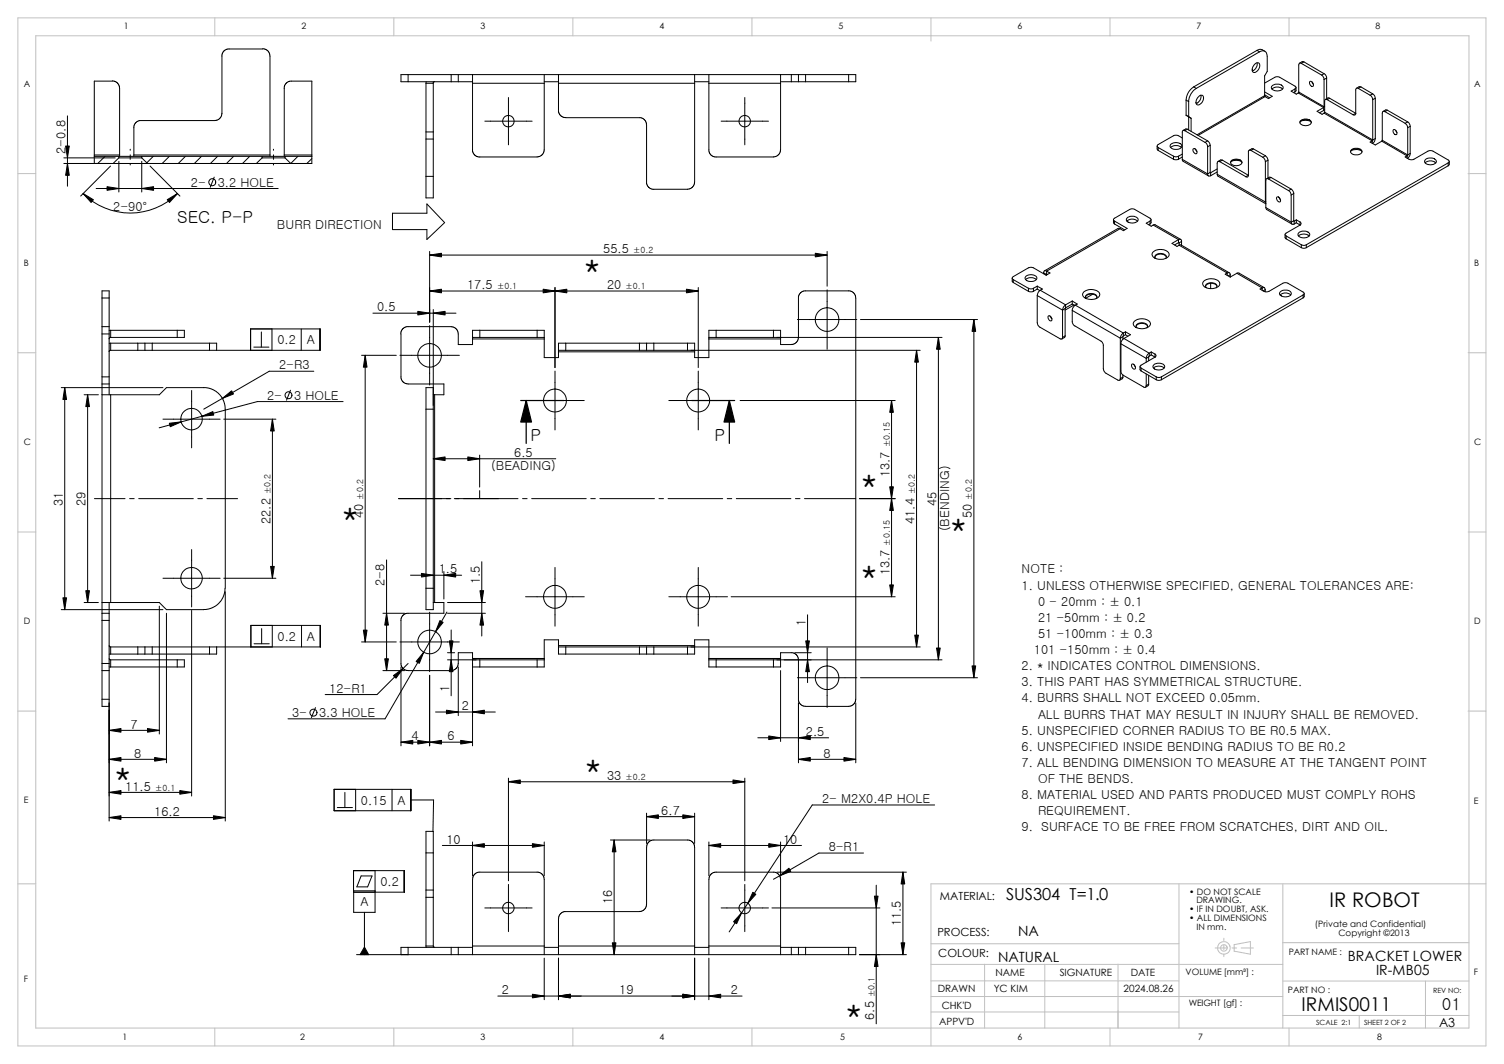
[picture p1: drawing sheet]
<svg xmlns="http://www.w3.org/2000/svg" width="420mm" height="297mm" viewBox="0 0 420 297" stroke-linecap="round" stroke-linejoin="round" font-family="sans-serif">
<g fill="none" stroke="#c0c0c0" stroke-width=".28">
<path d="M5 5h410v287h-410zM10 10h400.2v277h-400.2zM60 5v5M110 5v5M160 5v5M210 5v5M260 5v6.5M310 5v5M360 5v5M5 48.5h5M410 48.5h5M5 98.5h5"/>
<path d="M410 98.5h5M5 148.5h5M410 148.5h5M5 198.5h5M410 198.5h5M5 246.7h5M329.2 246.7v40.3M358.2 246.7v40.3M415 246.7h-155v45.3M260 263.4h69.2M260 269.2h98.2M260 273.8h69.2"/>
<path d="M260 278.2h98.2M275 269.2v17.8M291.8 269.2v17.8M312.2 269.2v17.8M339.3 264.6h3.5M341.8 261.9v.7M341.8 263.8v1.3M341.8 266.4v.6M344 264.6h1.3M344.6 263.7l4.6-.9v3.6l-4.6-.9zM346.6 264.6h3.4M358.2 263.1h52"/>
<path d="M358.2 273.9h52M398.1 273.9v13.1M60 287v5M110 287v5M160 287v5M210 287v5M260 282.5h69.2M310 287v5M358.2 283.5h52M360 287v5M379.6 283.5v3.5"/>
<circle cx="341.8" cy="264.6" r="1.77"/>
<circle cx="341.8" cy="264.6" r=".93"/>
</g>
<g fill="none" stroke="#000" stroke-width=".28">
<path d="M62 15.7v16l-.5 1.3-.8 .5-.7 .2h-21.3l-.9 .6-.4 .9v8.1M73.4 13.7h-9.9l-1.1 .6-.5 1.4M73.4 13.6l.9 .2 .7 .6 .4 1.3v27.6M350.4 17.9a.83 .83 0 0 1 1.2-.3 .83 .83 0 0 1 .1 1.3 1.26 1.26 0 0 1-1.9 1 2.06 2.06 0 0 1 .6-2zM351 14.1l.9-.3 1.3 .5M351 14.1l.7 .4M351 14.1l-17.7 10.2M351 17.5a2.14 2.14 0 0 1-1.3 2.3M351.7 14.5a1.32 1.32 0 0 1 1.5-.2 1.32 1.32 0 0 1 .7 1.4v4.2l-.8 1.3v5.5M351.7 14.5l-17.6 10.2M363.4 17.7l5.7 3.3M363.4 17.7a.44 .44 0 0 0-.5 0 .44 .44 0 0 0-.2 .4v7.6"/>
<path d="M364.1 17.3l-.4-.1-.8 .5M364.1 17.3l-.7 .4M364.1 17.3l5.6 3.3M18.8 32.3v19.7M31.4 22.6h-5.1v20.7M31.4 22.6l.9 .2 .7 .6 .4 1.2v18.7M79.3 24.6l.4-1.1 1.1-.8 6.3-.1v20.7M79.4 24.6v18.7M114 20.8v2M114 22.8h12M114 20.8h12M114 20.8h-2v2h2"/>
<path d="M119 23.2h2v26M119 23.2v26M119 36.8h2M119 38.8h2M119 22.8v.4M121.4 22.8l-.4 .1-.1 .3M126 20.8h2M126 20.8v2M126 22.8h2M128 20.8v2M128 22.8h4M128 20.8h93"/>
<path d="M132 23.2v19l.7 1.2 1.3 .5 16-.1 .7-.1 .8-.6 .5-1.3v-18.6M132 23.2h20M132 20.8v2.4M135.4 33.8h13.2M142 27.2v13.2M152 22.8h4M152 20.8v2.4M156 23.2v8l.3 .8 .8 .6 .9 .3h20.9l1.1 .6 .6 1.3v16.4l.7 1.3 1.3 .4 9.8-.1 .9-.5 .5-.8 .2-28.3M156 23.2h38M156 20.8v2.4M194 20.8v2.4M194 22.8h4"/>
<path d="M198 23.2v19l.3 .9 1.3 .7h16.4l.7-.1 .7-.5 .4-.7 .2-.7v-18.6M198 23.2h20M198 20.8v2.4M201.4 33.8h13.2M208 27.2v13.2M218 20.8v2.4M218 22.8h3M221 22.8h2M221 20.8v2M221 20.8h2M223 20.8h2M223 20.8v2"/>
<path d="M223 22.8h2M225 20.8v2M225 22.8h12M225 20.8h12M237 20.8v2M237 20.8h2v2h-2M330.2 38.5l-1.4-.7h-.8l-4.6 2.5a.45 .45 0 0 0-.3 .5 .45 .45 0 0 0 .3 .4M330.9 36.5a.42 .42 0 0 0-.5-.1 .42 .42 0 0 0-.2 .5v7.6M330.9 36.5l5.6 3.3M331.2 27.9v4.3l1.4 .8v3.7M331.2 27.9l.7 .5M331.6 36.1l-.4-.1-.8 .4"/>
<path d="M331.6 36.1l-.7 .4M331.6 36.1l5.6 3.2M331.9 28.4v7.9M333.3 24.3l.8 .4M333.3 24.3a4.6 4.6 0 0 0-2.1 3.6M334.1 24.7a4.6 4.6 0 0 0-2.2 3.7M334.7 27a.77 .77 0 0 1 1.1-.4 .77 .77 0 0 1 .2 1.1 1.6 1.6 0 0 1-1.8 1.5 1.77 1.77 0 0 1 .5-2.2zM335.3 26.6a2.01 2.01 0 0 1-1.3 2.3M336.5 39.8l.4 .3 .3 .9M337.2 39.3l-.7 .5M337.2 39.3l.5 .6 .2 .7M353.1 26.7l.2 .3"/>
<path d="M353.1 23.2l3-1.7 .8-.1 4.7 2.6a.42 .42 0 0 1 .3 .4 .42 .42 0 0 1-.3 .4M353.1 25.7l2.2 1.2-1.1 .6-.9-.5M353.1 26.7l-18.8 10.9M353.1 26.5l1.4 .8M353.3 27l-18.7 10.8M355.3 23.9a2.01 2.01 0 0 1 3 .5 1.97 1.97 0 0 1-3 .6l-.3-.6zM358.2 24.8a2.33 2.33 0 0 0-3 0M361.6 24.8l-1 .6 1.4 .9 .5-.3M361.6 24.8v.9M361.6 25.7l-.3 .2M361.9 24.4v1l-.3 .3M362.5 26l7.1 4"/>
<path d="M362.7 25.7l7 4.1M362.7 25.7l-.2 .3M363.1 33.8a1.95 1.95 0 0 1 3.1 .4 1.82 1.82 0 0 1-3.2 0zM363.2 33.8a3.7 3.7 0 0 1 2.7 0M365.8 22.7a.85 .85 0 0 1 .8 .5 .85 .85 0 0 1-.1 .9 .99 .99 0 0 1-.7-1.4zM366.2 34.2a1.91 1.91 0 0 0-3.2 0M366.4 22.9l.4 .6M369.1 21l.6 .7v.5M369.6 30l-1.8 1.1 1.4 .8 .5-.3M369.6 30v.9M369.6 30.9l-1.1 .6M369.7 20.6l.5 .3 .3 .9"/>
<path d="M369.7 31.6l13.5 7.7M369.7 22.2v7.6M369.7 20.6l-.6 .4M369.7 29.8l-.1 .2M369.9 31.3l-.2 .3M369.9 30.6l-.3 .3M369.9 31.3l13.4 7.8M369.9 29.7l-.2 .1M370.5 21.8l-.8 .4M370.5 21.8v5.8M370.6 27.8a.42 .42 0 0 0-.5 0 .42 .42 0 0 0-.2 .4v3.1M370.6 27.8l7.3 4.2"/>
<path d="M371.3 27.4l-.4-.1-.8 .5M371.3 27.4l-.7 .4M371.3 27.4l7.3 4.2M378.6 31.6l-.7 .4M378.6 31.6a.44 .44 0 0 1-.2 .5 .44 .44 0 0 1-.5-.1M379.3 24.7a.44 .44 0 0 0-.5-.1 .44 .44 0 0 0-.2 .5v6.5M379.3 24.7l3.3 1.9M380 24.3l-.4-.1-.8 .4M380 24.3l-.7 .4M380 24.3l3.3 1.9M382.6 26.6l.4 .4 .3 .8M383.2 39.3l-.6 .4 1.4 .8 1.9-1.1"/>
<path d="M383.2 39.3v.7M383.3 39.1l-.1 .2M383.3 27.8v11.3M383.3 26.2l-.7 .4M383.3 26.2l.5 .5 .2 .7M384 27.4l-.7 .4M384 38.7l-.7 .4M384 27.4v11.3M384 38.7l-.2 .8-.5 .5M385.9 39.4l7 4.1M386 39.2l7.1 4.1M386 39.2l-.1 .2"/>
<path d="M386.7 31.2a.44 .44 0 0 0-.5-.1 .44 .44 0 0 0-.2 .5v7.6M386.7 31.2l5.7 3.2M387.4 30.8l-.5-.1-.7 .4M387.4 30.8l-.7 .4M387.4 30.8l5.7 3.2M389.1 36.2a.85 .85 0 0 1 .9 .5 .85 .85 0 0 1-.2 .9 .96 .96 0 0 1-.7-1.4zM389.7 36.4l.4 .6M392.4 34.4l.5 .6 .2 .6M393.1 35.6v7.7M393.1 34l-.7 .4M393.1 34l.4 .4 .3 .9M393.8 35.3l-.7 .3"/>
<path d="M393.8 35.3v7.5M17.8 45.6h13.8M17.8 44.1h14.4M23.2 54a18.7 18.7 0 0 0 26.4 0M26.3 43.6h6.9M26.3 43.6v2M26.3 43.3h7.1M26.3 43.3v.3M26.8 52.6h50.9M29.3 43.6l-2 2M30.9 46.4l-8.4 8.3M31.6 45.6h9.6"/>
<path d="M33.2 44.1h6.4M33.2 43.6h6.4M33.2 43.6v.5M33.2 45v8.6M33.2 44.1l-1.6 1.5M33.4 43.3v.3M36.4 41.7v.3M36.4 43.2v1.3M36.4 45.8v.3M37.4 43.3v.3M37.4 43.3h38M39.6 43.6h33.6"/>
<path d="M39.6 43.6v.5M39.6 45v8.6M39.6 44.1l1.6 1.5M41.2 45.6h30.4M41.9 46.4l8.3 8.3M42.8 43.6l-1.8 1.9M47.3 43.6l-2 2M51.8 43.6l-2 2M56.3 43.6l-2 2M59.8 49.4l-1.1 2.9M60.7 43.6l-1.9 2M65.2 43.6l-2 2"/>
<path d="M69.7 43.6l-2 2M71.6 45.6h9.6M73.2 43.6v.5M73.2 44.1l-1.6 1.5M73.2 44.1h6.4M73.2 43.6h6.4M75.4 43.3v.3M76.4 41.7v.3M76.4 43.2v1.3M76.4 45.8v.3M79.4 43.3v.3M79.4 43.3h7.7"/>
<path d="M79.6 44.1l1.6 1.5M79.6 43.6v.5M79.6 43.6h7.5M83.2 43.6l-2 2M87.1 43.3v.3M87.1 44.3l-1.4 1.3M87.1 43.6v2h-5.9M109.6 59.5h9.6v-2.6l5 5.2-5 4.7v-2.7h-9.6zM119 49.2h2M119 49.2v6h2v-6M323.1 40.8v.8l.3 .4M323.4 41.2l4.3 2.4"/>
<path d="M323.4 41.2v.8M323.4 42l4.3 2.4M327 40.2a2.16 2.16 0 0 1 3 .4 1.36 1.36 0 0 1-1.9 1.1 1.07 1.07 0 0 1-1.2-1.3zM327.7 44.5l.7 .1 .7-.1M327.7 43.6v.8M327.7 43.6l.5 .2 .9-.2M329.1 43.6v.8M329.9 41.2a2.27 2.27 0 0 0-3 0M330.2 44.5l.2 .5 7.1 4.1M330.2 43l-1.1 .6M330.2 44.5l7 4.1M330.2 43.8l-1.1 .6"/>
<path d="M333.2 41.5a.85 .85 0 0 1 .9 .5 .85 .85 0 0 1-.1 .9 .98 .98 0 0 1-.8-1.4zM333.8 41.7l.4 .6M337.2 41v7.6M337.2 48.6a.53 .53 0 0 0 .3 .5 .53 .53 0 0 0 .6 0M337.9 48.1l.2 .1M337.9 40.6l-.7 .4M337.9 48.1l-.7 .5M337.9 40.6v7.5M338.1 48.2v.9M339.9 48.6l.2 .6 13.4 7.7M339.9 47.2l-1.8 1M339.9 48.6l13.5 7.8"/>
<path d="M339.9 48l-1.8 1.1M340.6 45.1l7.3 4.2M340.6 45.1a.44 .44 0 0 0-.5 0 .44 .44 0 0 0-.2 .5v3M341.3 44.7l-.3-.1-.9 .5M341.3 44.7l-.7 .4M341.3 44.7l7.3 4.2M343.9 44.8a2.05 2.05 0 0 1 2.9 .5 1.85 1.85 0 0 1-3.2 0zM343.9 45a3.7 3.7 0 0 1 2.7 0M346.8 45.4a1.91 1.91 0 0 0-3.2 0M348.6 48.9a.42 .42 0 0 1-.2 .5 .42 .42 0 0 1-.5-.1M348.6 48.9l-.7 .4M349.3 42l3.3 1.9"/>
<path d="M349.3 42a.44 .44 0 0 0-.5-.1 .44 .44 0 0 0-.2 .5v6.5M350 41.6l-.4-.1-.8 .5M350 41.6l-.7 .4M350 41.6l3.4 1.9M352.6 43.9l.5 .5 .3 .7M353.4 43.5l.5 .5 .2 .7M353.4 56.4l.1 .5M353.4 43.5l-.8 .4M353.4 45.1v11.3M353.5 58l.2 .5 7.1 4.1M353.5 58l7.1 4M353.5 56.3l-.1 .1"/>
<path d="M354.1 44.7l-.7 .4M354.1 44.7v5M354.2 50a.44 .44 0 0 0-.5-.1 .44 .44 0 0 0-.2 .4v7.7M354.2 50l5.6 3.2M354.9 49.5l-.4-.1-.8 .5M354.9 49.5l-.7 .5M354.9 49.5l5.7 3.3M356.6 55a.85 .85 0 0 1 .8 .5 .85 .85 0 0 1-.1 .9 .99 .99 0 0 1-.7-1.4zM357.2 55.1l.3 .7M359.8 53.2l.5 .5 .3 .7M360.6 54.4v7.6M360.6 52.8l-.8 .4"/>
<path d="M360.6 52.8l.5 .5 .2 .7M361.3 54l-.7 .4M361.3 54v7.6M377.1 42.4a1.97 1.97 0 0 1 3.2 0M377.4 42a3.8 3.8 0 0 1 2.7 0M377.4 41.8a2.17 2.17 0 0 1 2.9 .3 1.69 1.69 0 0 1-2.7 .9l-.5-.5zM392.9 43.5l-.5 .3 1.4 .8h.7l4.4-2.5 .7-.1 4.8 2.7a.42 .42 0 0 1 .3 .4 .42 .42 0 0 1-.3 .4M392.9 43.5v.7M393.1 43.3l-.2 .2M393.8 42.8l-.1 .7-.6 .7M393.8 42.8l-.7 .5M398.1 44.5a2.06 2.06 0 0 1 3 .5 1.89 1.89 0 0 1-3.3 0z"/>
<path d="M400.9 45.5a2.27 2.27 0 0 0-2.9 0M404.4 45.5l-39.6 22.8M404.4 45.5v.8M404.4 46.3l-39.6 22.8M404.7 45v.8l-.3 .5M120 70.2v19.7M120 71.2h111M231 70.2v9.7M282.7 77.6v1l.3 .3M283 78.1l4.2 2.4M283 78.1v.8M283 78.9l4.2 2.4"/>
<path d="M286.4 78.1a2.33 2.33 0 0 1 3 0M286.5 77.1a2.11 2.11 0 0 1 3.1 .5 1.93 1.93 0 0 1-3.3 0zM289.6 79.9l1.5 .8-.6 .3M289.6 79.9l-1 .6M289.6 79.9v.8M291.4 76.2l.7 .4M291.4 76.2v.2M292.1 76.8l-3.5-2-.7-.2-.7 .2-4.2 2.4a.45 .45 0 0 0-.3 .4 .45 .45 0 0 0 .3 .5M292.1 76.6v.2M292.3 75.7a.5 .5 0 0 0-.6-.1 .5 .5 0 0 0-.3 .6M292.3 76.5l-.2 .1M292.3 75.7l.9 .5-1.1 .6"/>
<path d="M292.3 75.7v.8M292.3 76.5l.2 .1M310.9 61.3v.9l.3 .3M311.2 61.7l3.5 2.1-1 .6-.9-.6M311.2 61.7v.8M311.2 62.5l2.9 1.7M312.8 63.8h-.6l-20.5 11.8M312.8 63.8l-20.5 11.9M314.7 61.7a2.33 2.33 0 0 1 3 0M314.8 60.8a2.06 2.06 0 0 1 3 .5 1.89 1.89 0 0 1-3.3 0zM321.1 61.7l-1 .6 1.4 .9 .5-.4M321.1 61.7v.8"/>
<path d="M321.1 62.5l-.3 .2M321.1 61.7a.42 .42 0 0 0 .3-.4 .42 .42 0 0 0-.3-.4l-4.7-2.6-.9 .2-4.3 2.4a.42 .42 0 0 0-.3 .4 .42 .42 0 0 0 .3 .4M321.4 61.3v.8l-.3 .4M322 70.4a3.2 3.2 0 0 1 4.4 .3 1.61 1.61 0 0 1-1.9 1.7 2.08 2.08 0 0 1-2.8-1.6zM322 62.8l.5-.1 7.2 4.1M322 62.8l7.1 4.1M322.5 71.8a1.91 1.91 0 0 1 3.2 0M322.7 72.2a.9 .9 0 0 1 0-1.1 .9 .9 0 0 1 1.1-.3 1.42 1.42 0 0 1 1.9 1l-.2 .4M329.1 66.9l-1.8 1 1.4 .9 .6-.3M329.1 66.9v.8M329.1 67.7l-1.1 .7M329.1 67.7l.2 .1"/>
<path d="M329.1 66.9a.52 .52 0 0 1 .6-.1 .52 .52 0 0 1 .2 .6M329.3 68.5l.4-.2 13.6 7.9M329.3 68.5l13.4 7.7M329.3 67.8v.7M329.9 67.4l-.6 .4M329.9 67.4v1.1M336.3 78.3a3.3 3.3 0 0 1 4.3 .6 1.61 1.61 0 0 1-1.9 1.7 2.08 2.08 0 0 1-2.8-1.6zM336.6 79.9a1.91 1.91 0 0 1 3.2 0M338.1 79.1v1.5M342.7 76.2l-.6 .3 1.4 .8M342.7 76.2v.7M342.7 76.2a.53 .53 0 0 1 .6 0 .53 .53 0 0 1 .2 .5"/>
<path d="M343.5 76.7l-.5 .3M343.5 76.7v.6M345.4 76.3l.6-.1 7.1 4.1M345.4 76.3l-1.9 1M345.4 76.3l7.1 4.1M358.9 65.4v1l.3 .3M359.2 65.9l4.2 2.4M359.2 65.9v.8M359.2 66.7l4.2 2.4M360.6 62a.53 .53 0 0 0 .2 .6 .53 .53 0 0 0 .6-.1M361.3 61.6l.1 .1M361.3 61.6l-.7 .4"/>
<path d="M361.4 61.7v.8M362 61.4l1.1 .6M362 61.4l-.6 .3M362 61.4v.8M362 62.2l1.1 .6M362 62.2l-.6 .3M362.6 65.9a2.33 2.33 0 0 1 3 0M362.7 64.9a2.06 2.06 0 0 1 3.1 .5 1.89 1.89 0 0 1-3.3 0zM363.1 62a.45 .45 0 0 1 .2 .4 .45 .45 0 0 1-.2 .4M363.1 62.8l-3.9 2.3a.42 .42 0 0 0-.3 .4 .42 .42 0 0 0 .3 .4M363.1 62v.8M363.4 68.3v.8"/>
<path d="M363.4 68.3l.5 .2 .9-.2M363.4 69.1l.5 .2 .9-.2M364.8 68.3v.8M28.5 91.2h2M28.5 83.2v8M28.5 93.2v12M28.5 93.2h2M28.5 83.2h2M28.5 91.2v2M28.5 83.2v-2h2v2M30.5 91.2v2M30.5 83.2v8"/>
<path d="M30.5 93.2v12M30.9 95.8h7.6M30.9 97.8h7.6M30.9 92.2h18.6M30.9 94.2h18.6M30.9 92.2v2M30.9 95.8v2M30.9 92.2h-.4M30.9 95.8h-.4M30.9 94.2l-.3 .1-.2 .3M30.9 97.8l-.3 .1-.2 .3M38.5 97.8h2"/>
<path d="M38.5 95.8h2M38.5 95.8v2M40.5 97.8h2M40.5 95.8h2M40.5 95.8v2M42.5 95.8h16M42.5 97.8h16M42.5 95.8v2M49.5 92.2v2M49.5 92.2h2v2h-2M58.5 97.8h2M58.5 95.8v2"/>
<path d="M58.5 95.8h2v2M60.5 97.8h28.9v-6h-19.4v6M70.9 96.9h4.2M73 92.7v4.2M75.9 91.8v6M84.1 91.8v6M101 99.2h9.7M102 99.2v80M104.1 87.4h23.2M111.7 99.2h16.6M111.9 93.2l.4-1.3 1.2-.7h12.5l1.1 .3 .7 1 .2 3.7h4v-1.6M112 93.2v12.4l.3 .7 .5 .5 1.2 .4h10v3h-2.6"/>
<path d="M120 90.9v16.6M120 81.2h75M121 86.4v26.8M132 94.2h2M132 94.6h20M132 94.2v.4M134 92.2v2M134 92.2h16M134 94.2h16M134 92.2h-2v2M150 92.2h2v2M150 92.2v2"/>
<path d="M150 94.2h2M152 94.6v5.2h4v-1.6M152 94.2v.4M155 80.3v22.3M156 97.8h2M156 98.2h38M156 97.8v.4M158 95.8h20.6M158 97.8h20.6M158 95.8v2M158 95.8h-2v2M178.6 95.8v2"/>
<path d="M178.6 95.8h2M178.6 97.8h2M180.6 97.8h2M180.6 95.8v2M180.6 95.8h2M182.6 95.8v2M182.6 95.8h9.4M182.6 97.8h9.4M192 95.8h2v2M192 97.8h2M192 95.8v2M193 97.8h64"/>
<path d="M194 97.8v.4M195 80.3v22.3M198 94.6v5.2h-4v-1.6M198 94.6h20M198 94.2v.4M198 94.2h2M200 92.2h-2v2M200 92.2v2M200 92.2h16M200 94.2h16M216 92.2h2v2M216 94.2h2"/>
<path d="M216 92.2v2M217 94.2h46.1M218 94.2v.4M222.7 89.2h16.6M231 80.9v16.6M237 81.2h-12.5l-.7 .3-.5 .5-.3 .8-.2 12.1-.5 .8-.8 .4-3.5 .1v-1.6M237 81.2l.7 .1 .8 .5 .5 1.4v112l-.4 1.1-.5 .6-1.1 .3h-12l-1.2-.3-.5-.6-.3-.7-.2-12.1-.5-.8-.8-.5h-3.5v1.6M240.3 89.2h32.7M255.9 97.8v82.8M262 94.2v90M271.9 89.2v100M287.2 80.5v.8"/>
<path d="M287.2 80.5l.5 .1 .9-.1M287.2 81.3l.7 .2 .7-.2M288.6 80.5v.8M289.6 82.5v7.6l.3 .7 .5 .5 5.6 3.3a.42 .42 0 0 0 .5 0 .42 .42 0 0 0 .2-.4M289.6 82.5l7.1 4.1M289.6 80.7l.8 .4M289.6 80.7l-1 .6M290.5 81l-.6 .7-.3 .8M290.5 81l7.1 4.1M292.8 88.2a.85 .85 0 0 1 .8 .4 .85 .85 0 0 1-.1 1 .99 .99 0 0 1-.7-1.4zM293.4 88.3l.4 .7M293.7 88.8h-.1"/>
<path d="M296.7 86.6v7.6M297.4 93.8l-.2 .4-.7 .4M297.4 86.1l-.7 .5M297.4 86.1v7.7M297.4 93.8l-.7 .4M297.6 85.1l-.6 .6-.3 .9M297.6 85.9l-.2 .2M297.6 85.1v.8M299.4 86.7v3.2l.3 .7 8.1 4.9 .3 .8 .1 7.2 .5 .6 3.4 2a.44 .44 0 0 0 .5 0 .44 .44 0 0 0 .2-.4M299.4 84l1.4 .9-.5 .3M299.4 84l-1.8 1.1M299.4 86.7l13.4 7.7"/>
<path d="M299.4 84v.9M299.4 84.9l-1.8 1M299.4 84.9l.7 .4M299.9 85.1l-2.5 1.5M300.3 85.2l13.4 7.8M300.3 85.2l-.7 .8-.2 .7M302.6 81.5a3.2 3.2 0 0 1 4.4 .4 1.61 1.61 0 0 1-1.9 1.7 2.08 2.08 0 0 1-2.8-1.6zM303.1 82.9a1.95 1.95 0 0 1 3.2 0M303.4 83.4a.91 .91 0 0 1 0-1.1 .91 .91 0 0 1 1-.3 1.24 1.24 0 0 1 1.8 1.2l-.1 .2M305.1 82.1l-1.9 1.1M312.8 94.4v11.3M313 96v7.7l.2 .6 .5 .5 5.7 3.2a.42 .42 0 0 0 .5 .1 .42 .42 0 0 0 .2-.4"/>
<path d="M313 96l7.1 4M313.6 94l-.8 .4M313.6 94v.7M313.7 93l-.6 .6-.3 .8M313.7 93.8l-.1 .2M313.7 93v.8M313.9 94.5l7 4.1M313.9 94.5a1.66 1.66 0 0 0-.9 1.5M314.3 92.6l1.4 .8-1.8 1.1M314.3 92.6l-.6 .4M314.3 92.6v.8M314.3 93.4l.7 .5"/>
<path d="M314.3 93.4l-.6 .4M316.7 89.7a3.2 3.2 0 0 1 4.5 .4 1.61 1.61 0 0 1-1.9 1.6 2.08 2.08 0 0 1-2.8-1.6zM317.3 91.1a1.91 1.91 0 0 1 3.2 0M317.5 91.5a.91 .91 0 0 1 0-1.1 .91 .91 0 0 1 1.1-.3 1.24 1.24 0 0 1 1.7 1.3l-.1 .1M320.8 99.7l-.7 .3M320.8 99.7v1M320.9 98.6v.8M320.9 98.6a1.66 1.66 0 0 0-.8 1.4M320.9 99.4l-.1 .3M321.5 98.3l1 .5M321.5 98.3l-.6 .3M321.5 98.3v.8"/>
<path d="M321.5 99.1l1 .6M321.5 99.1l-.6 .3M322.5 99.7l-3.9 2.2a.42 .42 0 0 0-.3 .4 .42 .42 0 0 0 .3 .4M322.5 98.8v.9M322.5 98.8a.45 .45 0 0 1 .3 .5 .45 .45 0 0 1-.3 .4M336.9 80.3a.9 .9 0 0 1 0-1 .9 .9 0 0 1 1-.3 1.37 1.37 0 0 1 1.9 1l-.2 .3M352.5 80.4a.5 .5 0 0 1 .6-.1 .5 .5 0 0 1 .2 .6M352.5 80.4l-.6 .3 1.4 .7h.7l4.4-2.4 .8-.1 4.7 2.6a.42 .42 0 0 1 .3 .4 .42 .42 0 0 1-.3 .4M352.5 80.4v.6M353.3 80.9l-.6 .3M353.3 80.9v.5M357.5 82.3a2.27 2.27 0 0 1 2.9 0"/>
<path d="M357.6 81.4a2.01 2.01 0 0 1 3 .5 1.97 1.97 0 0 1-3 .6l-.3-.6zM363.9 82.3l-39.6 22.9M363.9 82.3v.8M363.9 83.1l-39.6 22.9M364.2 81.9v.9l-.3 .3M17.1 108.2h28.4M18.1 108.2v62M23.5 110.2h4M24.5 110.2v58M28.5 107.2h2M28.5 107.2v64M28.5 105.2h2"/>
<path d="M28.5 105.2v2M28.5 110.2h2.4M30.5 105.2v2M30.5 107.2v3M30.9 110.2v58M45.5 117h16M53.5 109v16M56.9 108.2l2.1 .3 1.9 1.2 1.3 1.7 .7 2.1v50.7M56.9 108.2h-10.4l-2 2h-13.6M62.5 117h14.5M76.1 117v44.4M81.1 108.9l-1.1 2.8"/>
<path d="M87.6 103.6h-12.4l-18.3 10.6M95.8 112.1h-23.9l-27.5 7.3M119 114.2v50M119 114.2h2M121 114.2v-6h-2v6M121 114.2v50M121 110.2h.4M121.4 110.2v58M146.8 111.8h16.4M155 103.6v16.4M186.8 111.8h16.4M195 103.6v16.4"/>
<path d="M206.7 111.8h43.3M249 111.8v54.8M313.6 105.3l-.2 .4-.8 .4M313.6 104.7v.6M313.6 105.3l-.8 .4M316.1 101.6a.85 .85 0 0 1 .8 .5 .85 .85 0 0 1-.1 .9 .96 .96 0 0 1-.7-1.4zM316.7 101.8l.4 .6M318.3 102.3v.9l.3 .3M318.6 102.7l4.3 2.5M318.6 102.7v.8M318.6 103.5l4.3 2.5M320.1 100v1.1"/>
<path d="M320.1 104.4v3.3M320.8 107.2l-.1 .3-.8 .6M320.8 104.8v2.4M320.8 107.2l-.7 .5M322.1 102.7a2.27 2.27 0 0 1 3 0M322.2 101.8a2.01 2.01 0 0 1 3 .5 1.89 1.89 0 0 1-3.3 0zM322.9 105.2v.8M322.9 105.2l.5 .2 .9-.2M322.9 106l.5 .2 .9-.2M324.3 105.2v.8M26.4 139.2h8.5M36.2 139.2h1.3"/>
<path d="M38.7 139.2h15.3M55.2 139.2h1.3M57.8 139.2h8.5M111.3 139.2h14.6M121 128.1h34.2M126.9 139.2h17.8M133.9 127v9M133.9 136.9v2.3M145.9 139.2h1.3M148.5 139.2h15.2M165 139.2h1.2M167.5 139.2h15.3"/>
<path d="M184 139.2h1.3M186.6 139.2h15.2M203.1 139.2h1.2M205.6 139.2h15.3M222.1 139.2h1.3M224.7 139.2h14.3M240 139.2h10M53.5 153.4v16M107.9 156.3v30.9M124 159.6v7.6M134.5 156.8v20.7M155 158.4v16.4"/>
<path d="M195 158.4v16.4M17.1 170.2h28.4M23.5 168.2h4M28.5 171.2h2M28.5 173.2h2M28.5 173.2v12M28.5 171.2v2M28.5 168.2h2.4M30.5 171.2v2M30.5 168.2v3M30.5 173.2v12M44.5 169.2v35.7"/>
<path d="M45.5 161.4h16M46.5 171.2v41.7M53.5 170.4v51.8M62.5 161.4h14.5M62.9 164.2l-.4 2.1-1.3 2-1.8 1.3-1.9 .5-11 .1-2-2h-13.6M62.9 165.2v64M71 179.7h4.2M73.1 175.5v4.2M76 174.6v6M84.2 174.6v6M101 179.2h9.7M106.9 171.2h6.1"/>
<path d="M111.7 179.2h16.6M112 173.2v12.4l.3 .7 .5 .6 1.2 .3h12.4l.9-.5 .6-.9 .1-3.6h4v1.6M114.6 160.6h14.3M119 164.2h2M120 170.9v16.6M121 164.2v6h-2v-6M121 168.2h.4M121.4 168.2h2.6v3h-10.5l-1.1 .6-.5 1.4M124.8 170.9l-17.3 29.8h-27.1M125 171.2h10.6M125 168.2h10.6M126 175.9v18.3"/>
<path d="M146.8 166.6h16.4M186.8 166.6h16.4M204.2 166.6h45.8M225.5 171.6v18.9M28.5 187.2h2M28.5 185.2h2M28.5 187.2v8M28.5 195.2h2M28.5 185.2v2M30.5 185.2v2M30.5 183.8l.1 .3 .3 .1M30.5 180.2l.1 .3 .3 .1"/>
<path d="M30.5 195.2v2h-2v-2M30.5 182.6h8M30.5 186.2h19M30.5 187.2v8M30.5 196.2v33M30.9 180.6h7.6M30.9 180.6v2M38.5 182.6h2M38.5 180.6h2M38.5 180.6v2M40.5 182.6h2M40.5 180.6h2"/>
<path d="M40.5 180.6v2M42.5 182.6h16M42.5 180.6h16M42.5 180.6v2M49.5 184.2h-18.6v2M49.5 184.2v2M49.5 184.2h2v2h-2M58.5 180.6v2M58.5 180.6h2M60.5 180.6v2h-2M60.5 180.6h29v-6h-19.4v6M88.1 197.5l-1.1 2.8"/>
<path d="M106.9 187.2h6.1M112 186.2v22M114 185.2l-8.7 8.7h-14.5M120 188.5v19.7M121.6 198.8h16.7M125 184.2h8M125 182.2h2M128 186.2v13.6M132 186.2h2M132 184.2v24M132 183.8h20M132 184.2h2"/>
<path d="M132 183.8v.4M134 184.2v2M134 184.2h16M134 186.2h16M150 184.2h2M150 184.2v2M152 184.2v2h-2M152 183.8v.4M156 180.6v2h2M156 180.2v-1.6h-4v5.2M156 180.2h38M156 180.6h2"/>
<path d="M156 180.2v.4M158 182.6h20.6M158 180.6h20.6M158 180.6v2M178.6 180.6v2M178.6 180.6h2M178.6 182.6h2M180.6 182.6h2M180.6 180.6v2M180.6 180.6h2M182.6 180.6v2M182.6 182.6h9.4"/>
<path d="M182.6 180.6h9.4M192 180.6h2M192 180.6v2M193 180.6h64M194 180.2v.4M194 180.6v2h-2M194 180.2v-1.6h4v5.2M198 184.2v2h2M198 183.8h20M198 184.2h2M198 183.8v.4M200 184.2v2"/>
<path d="M200 184.2h16M200 186.2h16M216 184.2h2M216 184.2v2M217 184.2h46.1M218 183.8v.4M218 184.2v2h-2M218 187.2v19.8M222 182.2h4.5M222.7 189.2h16.6M223 196.2v16.7M231 180.9v16.6"/>
<path d="M239 196.2v16.7M240.3 189.2h32.7M30.5 212h16M30.5 203.9h14M112 207.2h20M142 217.2v28.7M142 218.2h66M208 217.2v28.7M211.6 206h19.8M223 212h16M30.5 221.2h23M30.5 228.2h32.4"/>
<path d="M93.3 220.3h21.4v6h-21.4zM94.2 225.4h4.2M96.3 221.2v4.2M99.3 220.3v6M109.5 220.3v6M114.7 223.3h6.4l-.2 8.8M119 238.1h2M119 238.1v26M121 238.1v-6h-2v6M121 238.1v26M123.5 236h28.5M132 235v9.5"/>
<path d="M152 235v9.5M170.5 234.5h11.1M171.5 234.5v32M180.6 236.5v16l-.6 1.3-.8 .5-.6 .2-21.3 .1-.8 .5-.5 .9v8.1M180.6 227v8.5M180.6 228h13.4M180.6 236.5l.3-1.2 .5-.5 .8-.3h10.2l.9 .5 .5 .8 .2 28.3M194 227v8.5M198 235v9.5M198 236h25.8M218 235v9.5M241.1 238.1h-12.4l-12.7 7.3"/>
<path d="M261 224.7h-34.2l-23.2 35.4M98.7 243h14.2v6h-14.2zM100.8 244.5h3.1l-1.2 3.1h-3zM101.8 254.7v11.8M104.7 243v11.7h-5.9v-6h5.9M119 248.5h2M119 250.5h2M135.4 253.4h13.2M142 246.9v13.2M198 245.4v18.7M198 245.4l.3-1.1 .5-.5 .8-.3h16.8l.9 .4 .5 .8 .2 .7v18.7M201.4 253.4h13.2"/>
<path d="M208 246.9v13.2M215.6 253.4h30.1M217 243.5h36.1M244.7 247.1v38.7M252.1 243.5v23M99.6 266.5h26.4M112 264.5h2v2h-2zM114 264.5h12M119 264.1h2M119 264.1v.4M121 264.1l.4 .4M126 264.5h2"/>
<path d="M126 264.5v2M126 266.5h2M128 266.5h93M128 264.5h4M128 264.5v2M132 264.1v-18.7l.1-.7 .5-.8 .7-.4h.7h16.4l1.1 .6 .5 1.3v18.7M132 264.1h20M132 264.1v2.4M139 278h68.2M152 264.5h4M152 267.5v11.6M152 264.1v2.4"/>
<path d="M156 264.1h38M156 267.5v11.6M156 264.1v2.4M194 264.1v2.4M194 264.5h4M194 267.5v11.6M198 264.1h20M198 267.5v11.6M198 264.1v2.4M218 264.1v2.4M218 264.5h3M221 266.5h2"/>
<path d="M221 264.5v2M221 264.5h2M223 264.5h2M223 264.5v2M223 266.5h2M225 264.5v2M225 266.5h12M225 264.5h12M237 264.5v2M237 264.5h2v2h-2M240 266.5h13.1"/>
<circle cx="142" cy="33.8" r="1.61"/>
<circle cx="208" cy="33.8" r="1.61"/>
<circle cx="59.3" cy="50.9" r=".98"/>
<circle cx="120" cy="99.2" r="3.3"/>
<circle cx="231" cy="89.2" r="3.3"/>
<circle cx="53.5" cy="117" r="3"/>
<circle cx="80.6" cy="110.3" r=".98"/>
<circle cx="155" cy="111.8" r="3.2"/>
<circle cx="195" cy="111.8" r="3.2"/>
<circle cx="53.5" cy="161.4" r="3"/>
<circle cx="120" cy="179.2" r="3.3"/>
<circle cx="155" cy="166.6" r="3.2"/>
<circle cx="195" cy="166.6" r="3.2"/>
<circle cx="87.5" cy="199" r=".99"/>
<circle cx="231" cy="189.2" r="3.3"/>
<circle cx="142" cy="253.5" r="1.59"/>
<circle cx="208" cy="253.5" r="1.59"/>
</g>
<g fill="#000" stroke="#000" stroke-width=".28">
<path d="M18.8 45.6l.5 3.3h-1zM18.3 40.8h1l-.5 3.3zM23.2 54l2.9 1.8-.7 .7zM29.9 52.1l3.3 .5-3.3 .5zM39.6 52.6l3.3-.5v1zM46.7 55.8l2.9-1.8-2.3 2.5zM120 71.2l3.3-.5v1zM227.7 70.7l3.3 .5-3.3 .5zM102 99.2l.5 3.3h-1zM116.7 86.9l3.3 .5-3.3 .5zM120 81.2l3.3-.5v1zM121 87.4l3.3-.5v1z"/>
<path d="M155 81.2l3.3-.5v1zM151.7 80.7l3.3 .5-3.3 .5zM191.7 80.7l3.3 .5-3.3 .5zM255.9 97.8l.6 3.3h-1.1zM262 94.2l.6 3.3h-1.1zM271.9 89.2l.6 3.3h-1.1zM18.1 108.2l.5 3.3h-1zM24.5 110.2l.5 3.3h-1zM47.3 118.2l3.3-.4-3.1 1.3zM56.4 116.2l3-1.3 .3 1zM62.1 111.2l2.6-2.1 .5 .9zM76.1 117l.5 3.3h-1z"/>
<path d="M249 111.8l.5 3.3h-1zM121 128.1l3.3-.5v1zM130.6 127.6l3.3 .5-3.3 .5zM248.5 135.9h1l-.5 3.3zM249 139.2l.5 3.3h-1zM17.6 166.9h1l-.5 3.3zM24 164.9h1l-.5 3.3zM75.6 158.1h1l-.5 3.3zM101.5 175.9h1l-.5 3.3zM107.9 171.2l.6 3.3h-1.1zM117.7 160.1l3.3 .5-3.3 .5zM122.9 173.2l.8 .5-2.1 2.7z"/>
<path d="M124 160.6l3.3-.5v1zM134.5 171.2l.5 3.3h-1zM134 164.9h1l-.5 3.3zM248.5 163.3h1l-.5 3.3zM107.4 183.9h1.1l-.6 3.3zM109.9 188.6l2.7-2-2 2.7zM118.3 182.1l-1.2 3.1-.9-.5zM125.5 178.9h1l-.5 3.3zM126 184.2l.5 3.3h-1zM124.7 198.2l3.3 .6-3.3 .5zM132 198.8l3.3-.6v1.1zM225 178.9h1l-.5 3.3z"/>
<path d="M225.5 184.2l.5 3.3h-1zM255.4 177.3h1.1l-.6 3.3zM261.5 180.9h1.1l-.6 3.3zM271.4 185.9h1.1l-.6 3.3zM30.5 212l3.3-.5v1zM30.5 203.9l3.3-.5v1zM41.2 203.4l3.3 .5-3.3 .5zM43.2 211.5l3.3 .5-3.3 .5zM112 207.2l3.3-.5v1zM120 207.2l3.3-.5v1zM116.7 206.7l3.3 .5-3.3 .5zM128.7 206.7l3.3 .5-3.3 .5z"/>
<path d="M142 218.2l3.3-.5v1zM204.7 217.7l3.3 .5-3.3 .5zM214.7 205.4l3.3 .6-3.3 .5zM223 206l3.3-.6v1.1zM223 212l3.3-.5v1zM235.7 211.5l3.3 .5-3.3 .5zM30.5 221.2l3.3-.5v1zM30.5 228.2l3.3-.5v1zM50.2 220.7l3.3 .5-3.3 .5zM59.6 227.7l3.3 .5-3.3 .5zM132 236l3.3-.5v1zM148.7 235.5l3.3 .5-3.3 .5z"/>
<path d="M171.5 234.5l.5 3.3h-1zM180.6 228l3.3-.5v1zM190.7 227.5l3.3 .5-3.3 .5zM198 236l3.3-.5v1zM214.7 235.5l3.3 .5-3.3 .5zM207.1 254.8l-1.4 3.1-.8-.6zM210.2 249.1l.9 .5-2.3 2.5zM217.7 244.5l2.6-2.1 .5 .8zM244.2 250.1h1l-.5 3.3zM252.1 243.5l.5 3.3h-1zM101.8 264.4l1.2 2.1h-2.5zM148.7 277.5l3.3 .5-3.3 .6z"/>
<path d="M156 278l3.3-.5v1.1zM171 263.2h1l-.5 3.3zM190.7 277.5l3.3 .5-3.3 .6zM198 278l3.3-.5v1.1zM244.7 266.5l.5 3.3h-1zM251.6 263.2h1l-.5 3.3z"/>
</g>
<path d="M146.9 111.8l1.5 6h-3zM203.7 111.8l1.4 6h-2.9z" fill="#000" stroke="#000" stroke-width=".34"/>
<path d="M145.4 111.8h12M146.9 111.8v12M193.2 111.8h11.9M203.7 111.8v12" fill="none" stroke="#000" stroke-width=".34"/>
<g font-size="9.3">
<text x="163.1" y="77.6">*</text>
<text x="240.4" y="137.6">*</text>
<text x="95.5" y="146.8">*</text>
<text x="265.3" y="149.8">*</text>
<text x="240.4" y="162.9">*</text>
<text x="32" y="219.5">*</text>
<text x="163.3" y="217">*</text>
<text x="236.1" y="285.6">*</text>
</g>
<text font-size="5.6" x="371.3" y="253.1">IR ROBOT</text>
<text font-size="5.3" x="363.5" y="282.2">IRMIS0011</text>
<g font-size="4.7">
<text x="49.5" y="62.3">SEC. P-P</text>
<text x="148.1" y="123.1">P</text>
<text x="199.5" y="123.1">P</text>
<text x="402.7" y="282">01</text>
</g>
<text font-size="4.6" x="280.9" y="251.1">SUS304 T=1.0</text>
<g font-size="3.9">
<text x="284.4" y="261.3">NA</text>
<text x="278.7" y="268.4">NATURAL</text>
<text x="376.3" y="268.3">BRACKET LOWER</text>
<text x="384.3" y="272.3">IR-MB05</text>
</g>
<g font-size="3.5">
<text x="18.3" y="42.9" transform="rotate(-90 18.3 42.9)">2-0.8</text>
<text x="53.3" y="52.1">2-</text>
<text x="60.8" y="52.1">3.2 HOLE</text>
<text x="31.6" y="59">2-90°</text>
<text x="77.3" y="64">BURR DIRECTION</text>
<text x="168.5" y="70.7">55.5</text>
<text x="130.4" y="80.7">17.5</text>
<text x="169.6" y="80.7">20</text>
<text x="105.3" y="86.9">0.5</text>
<text x="77.5" y="96.1">0.2</text>
<text x="85.6" y="96.1">A</text>
<text x="77.9" y="103.1">2-R3</text>
<text x="74.6" y="111.6">2-</text>
<text x="82.1" y="111.6">3 HOLE</text>
<text x="137.2" y="131.1">(BEADING)</text>
<text x="143.6" y="127.6">6.5</text>
<text x="248.4" y="133.2" transform="rotate(-90 248.4 133.2)">13.7</text>
<text x="17.5" y="141.2" transform="rotate(-90 17.5 141.2)">31</text>
<text x="23.9" y="141.2" transform="rotate(-90 23.9 141.2)">29</text>
<text x="261.5" y="141.2" transform="rotate(-90 261.5 141.2)">45</text>
<text x="75.5" y="146.2" transform="rotate(-90 75.5 146.2)">22.2</text>
<text x="101.4" y="144.7" transform="rotate(-90 101.4 144.7)">40</text>
<text x="255.4" y="146.2" transform="rotate(-90 255.4 146.2)">41.4</text>
<text x="265" y="148.3" transform="rotate(-90 265 148.3)">(BENDING)</text>
<text x="271.4" y="144.7" transform="rotate(-90 271.4 144.7)">50</text>
<text x="122.5" y="160.1">1.5</text>
<text x="248.4" y="160.6" transform="rotate(-90 248.4 160.6)">13.7</text>
<text x="285.3" y="160.1">NOTE :</text>
<text x="107.4" y="163.7" transform="rotate(-90 107.4 163.7)">2-8</text>
<text x="134" y="163.1" transform="rotate(-90 134 163.1)">1.5</text>
<text x="285.3" y="164.6">1. UNLESS OTHERWISE SPECIFIED, GENERAL TOLERANCES ARE:</text>
<text x="289.9" y="173.6">21 -50mm : ± 0.2</text>
<text x="289.9" y="169.1">0 - 20mm : ± 0.1</text>
<text x="77.5" y="178.9">0.2</text>
<text x="85.7" y="178.9">A</text>
<text x="225" y="174.8" transform="rotate(-90 225 174.8)">1</text>
<text x="289.9" y="178.1">51 -100mm : ± 0.3</text>
<text x="288.7" y="182.6">101 -150mm : ± 0.4</text>
<text x="285.3" y="187.1">2. * INDICATES CONTROL DIMENSIONS.</text>
<text x="285.3" y="191.6">3. THIS PART HAS SYMMETRICAL STRUCTURE.</text>
<text x="92" y="193.4">12-R1</text>
<text x="125.4" y="193.1" transform="rotate(-90 125.4 193.1)">1</text>
<text x="285.3" y="196.1">4. BURRS SHALL NOT EXCEED 0.05mm.</text>
<text x="36.5" y="203.4">7</text>
<text x="81.6" y="200.2">3-</text>
<text x="89.1" y="200.2">3.3 HOLE</text>
<text x="129" y="198.2">2</text>
<text x="289.9" y="200.6">ALL BURRS THAT MAY RESULT IN INJURY SHALL BE REMOVED.</text>
<text x="114.9" y="206.7">4</text>
<text x="124.9" y="206.7">6</text>
<text x="225.1" y="205.4">2.5</text>
<text x="285.3" y="205.1">5. UNSPECIFIED CORNER RADIUS TO BE R0.5 MAX.</text>
<text x="285.3" y="209.6">6. UNSPECIFIED INSIDE BENDING RADIUS TO BE R0.2</text>
<text x="37.5" y="211.5">8</text>
<text x="230" y="211.5">8</text>
<text x="285.3" y="214.1">7. ALL BENDING DIMENSION TO MEASURE AT THE TANGENT POINT</text>
<text x="35" y="220.7">11.5</text>
<text x="169.6" y="217.7">33</text>
<text x="289.9" y="218.6">OF THE BENDS.</text>
<text x="43.1" y="227.7">16.2</text>
<text x="100.8" y="224.6">0.15</text>
<text x="111" y="224.6">A</text>
<text x="184.7" y="227.5">6.7</text>
<text x="229.5" y="224.2">2- M2X0.4P HOLE</text>
<text x="285.3" y="223.1">8. MATERIAL USED AND PARTS PRODUCED MUST COMPLY ROHS</text>
<text x="289.9" y="227.6">REQUIREMENT.</text>
<text x="285.3" y="232.1">9. SURFACE TO BE FREE FROM SCRATCHES, DIRT AND OIL.</text>
<text x="124.7" y="235.5">10</text>
<text x="218.7" y="235.5">10</text>
<text x="231.4" y="237.6">8-R1</text>
<text x="106.2" y="247.3">0.2</text>
<text x="100.6" y="252.9">A</text>
<text x="170.9" y="252.5" transform="rotate(-90 170.9 252.5)">16</text>
<text x="251.6" y="258.6" transform="rotate(-90 251.6 258.6)">11.5</text>
<text x="140.2" y="277.5">2</text>
<text x="172.9" y="277.5">19</text>
<text x="204.1" y="277.5">2</text>
<text x="244.1" y="284.6" transform="rotate(-90 244.1 284.6)">6.5</text>
<text x="401.9" y="286.7">A3</text>
</g>
<g font-size="3.1">
<text x="262.5" y="251.1">MATERIAL:</text>
<text x="261.8" y="261.3">PROCESS:</text>
<text x="262" y="267.1">COLOUR:</text>
</g>
<g font-size="2.8">
<text x="278" y="272.4">NAME</text>
<text x="295.9" y="272.4">SIGNATURE</text>
<text x="315.8" y="272.4">DATE</text>
<text x="261.9" y="276.9">DRAWN</text>
<text x="263" y="281.6">CHK'D</text>
<text x="277.5" y="276.9">YC KIM</text>
<text x="313.7" y="276.9">2024.08.26</text>
<text x="262.3" y="286">APPV'D</text>
</g>
<g font-size="2.5">
<text x="34.5" y="8.2">1</text>
<text x="84.2" y="8.2">2</text>
<text x="134.2" y="8.2">3</text>
<text x="184.1" y="8.2">4</text>
<text x="234.2" y="8.2">5</text>
<text x="284.1" y="8.2">6</text>
<text x="334.1" y="8.2">7</text>
<text x="384.1" y="8.2">8</text>
<text x="6.6" y="24.2">A</text>
<text x="411.6" y="24.2">A</text>
<text x="6.6" y="74.2">B</text>
<text x="411.6" y="74.2">B</text>
<text x="6.6" y="124.2">C</text>
<text x="411.6" y="124.2">C</text>
<text x="6.6" y="174.2">D</text>
<text x="411.6" y="174.2">D</text>
<text x="6.6" y="224.2">E</text>
<text x="411.6" y="224.3">E</text>
<text x="332.1" y="249.7">• DO NOT SCALE</text>
<text x="332.1" y="254.7">• IF IN DOUBT, ASK.</text>
<text x="332.1" y="257.1">• ALL DIMENSIONS</text>
<text x="334.1" y="252.2">DRAWING.</text>
<text x="334.1" y="259.6">IN mm.</text>
<text x="367.2" y="258.8">(Private and Confidential)</text>
<text x="373.8" y="261.3">Copyright ©2013</text>
<text x="359.9" y="266.6">PART NAME :</text>
<text x="6.6" y="274.2">F</text>
<text x="331.1" y="272.2">VOLUME [mm³] :</text>
<text x="411.6" y="272">F</text>
<text x="331.9" y="280.9">WEIGHT [gf] :</text>
<text x="359.6" y="277.1">PART NO :</text>
<text x="34.2" y="290.4">1</text>
<text x="83.8" y="290.4">2</text>
<text x="134.2" y="290.2">3</text>
<text x="184.1" y="290.2">4</text>
<text x="234.6" y="290.4">5</text>
<text x="284.1" y="290.2">6</text>
<text x="334.6" y="290.4">7</text>
<text x="384.6" y="290.4">8</text>
</g>
<g font-size="2.4">
<text x="176.8" y="70.7">±0.2</text>
<text x="138.8" y="80.8">±0.1</text>
<text x="174.7" y="80.8">±0.1</text>
<text x="248.5" y="124.8" transform="rotate(-90 248.5 124.8)">±0.15</text>
<text x="75.5" y="137.8" transform="rotate(-90 75.5 137.8)">±0.2</text>
<text x="255.4" y="137.8" transform="rotate(-90 255.4 137.8)">±0.2</text>
<text x="101.4" y="139.4" transform="rotate(-90 101.4 139.4)">±0.2</text>
<text x="271.4" y="139.4" transform="rotate(-90 271.4 139.4)">±0.2</text>
<text x="248.5" y="152.3" transform="rotate(-90 248.5 152.3)">±0.15</text>
<text x="43.3" y="220.7">±0.1</text>
<text x="174.7" y="217.7">±0.2</text>
<text x="244.2" y="278.3" transform="rotate(-90 244.2 278.3)">±0.1</text>
</g>
<g font-size="2">
<text x="400.2" y="277.1">REV NO:</text>
<text x="367.5" y="286">SCALE 2:1</text>
<text x="380.9" y="286">SHEET 2 OF 2</text>
</g>
</svg>
